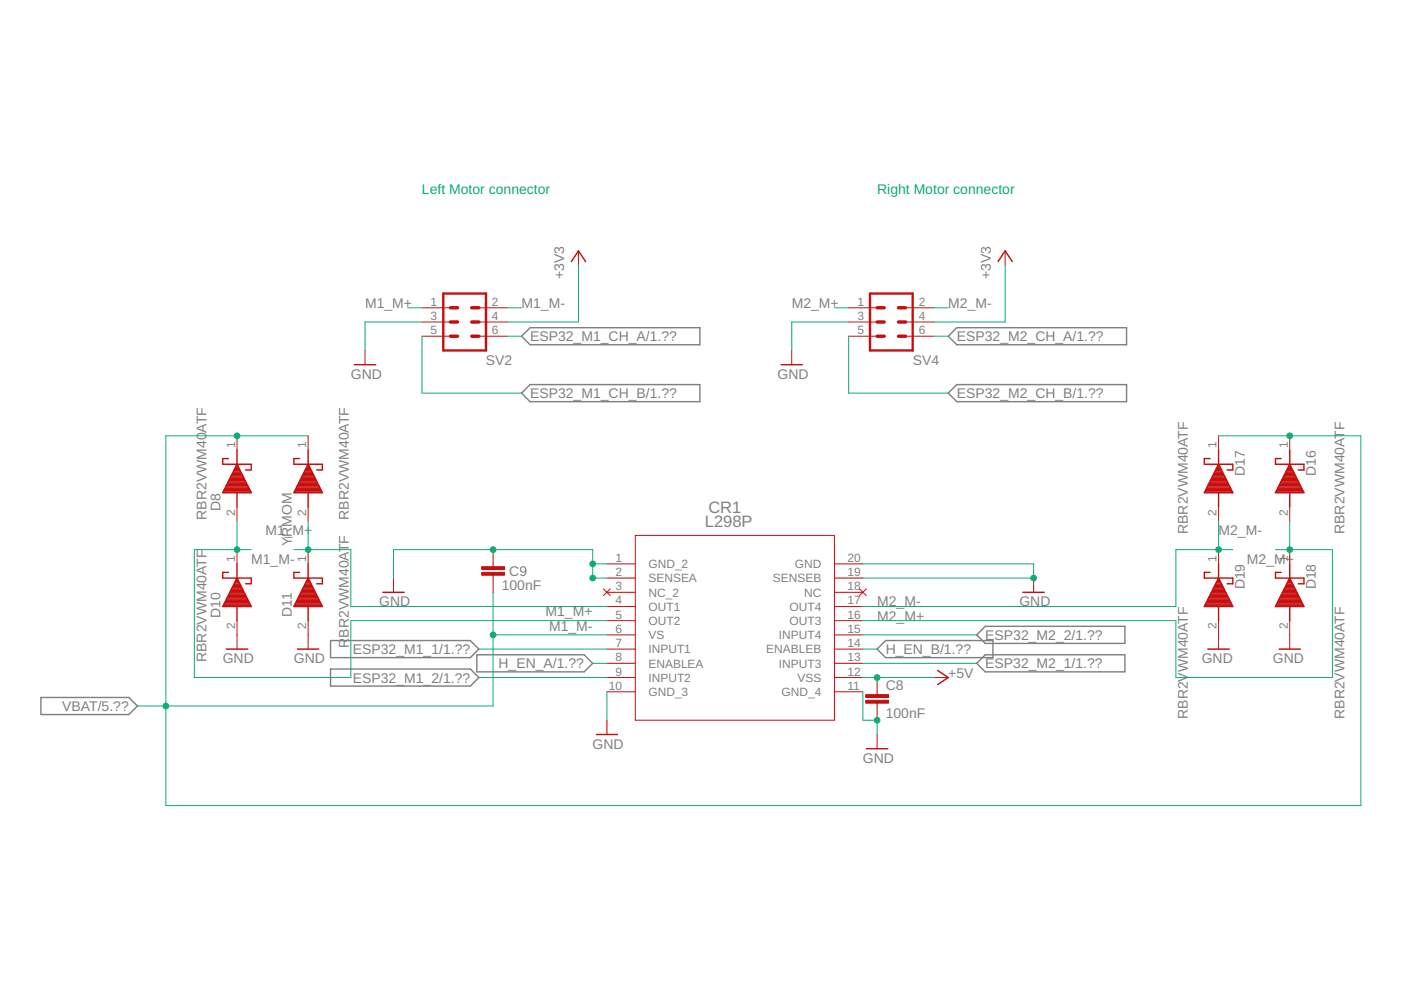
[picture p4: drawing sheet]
<svg xmlns="http://www.w3.org/2000/svg" width="250mm" height="176mm" viewBox="0 0 250 176" stroke-linecap="round" stroke-linejoin="round" font-family="sans-serif">
<path d="M94.6 58.5h30.3v3.1h-30.3l-1.5-1.6zM93.1 70.2l1.5-1.5h30.3v3h-30.3zM169.3 60l1.5-1.5h30.3v3.1h-30.3zM169.3 70.2l1.5-1.5h30.3v3h-30.3zM59 114.4h25l1.5 1.5-1.5 1.5h-25zM59 119.4h25l1.5 1.6-1.5 1.5h-25zM85.1 116.9h19.2l1.5 1.5-1.5 1.6h-19.2zM156.6 115.9l1.5-1.5h19.2v3h-19.2zM174.4 113.3l1.5-1.5h24.9v3.1h-24.9zM174.4 118.4l1.5-1.5h24.9v3.1h-24.9zM7.3 124.5h15.7l1.5 1.5-1.5 1.6h-15.7z" fill="none" stroke="#808080" stroke-width=".25"/>
<g fill="none" stroke="#c90d0c" stroke-width=".18">
<path d="M75.3 54.9h5.1M75.3 57.5h5.1M85.5 54.9h5.1M85.5 57.5h5.1M103.3 44.8v2.5M151.5 54.9h5.1M151.5 57.5h5.1M161.7 54.9h5.1M161.7 57.5h5.1M179.5 44.8v2.5M42.3 77.8v2.5M55 77.8v2.5"/>
<path d="M65.2 62.6v2.5M75.3 60h5.1M85.5 60h5.1M141.4 62.6v2.5M151.5 60h5.1M161.7 60h5.1M217.6 77.8v2.5M230.3 77.8v2.5M42.3 90.5v2.5M42.3 98.1v2.6M55 90.5v2.5M55 98.1v2.6"/>
<path d="M88 98.1v3.1M113.4 95.6h35.6v33h-35.6zM217.6 90.5v2.5M217.6 98.1v2.6M230.3 90.5v2.5M230.3 98.1v2.6M42.3 110.8v5.1M55 110.8v5.1M70.3 103.2v2.5M88 102.7v3M107.7 105.1l1.2 1.2M108.4 118.4h5"/>
<path d="M108.4 115.9h5M108.4 100.7h5M108.4 113.3h5M108.4 105.7h5M108.4 108.3h5M108.4 110.8h5M108.4 103.2h5M108.9 105.1l-1.2 1.2M149 118.4h5.1M149 115.9h5.1M149 100.7h5.1M149 113.3h5.1"/>
<path d="M149 105.7h5.1M149 108.3h5.1M149 110.8h5.1M149 103.2h5.1M153.4 105.1l1.3 1.2M154.7 105.1l-1.3 1.2M184.5 103.2v2.5M217.6 110.8v5.1M230.3 110.8v5.1M108.4 123.5h5M108.4 121h5M108.4 128.6v2.5"/>
<path d="M149 123.5h5.1M149 121h5.1M156.6 121v3M156.6 125.5v3.1M156.6 131.1v2.6M166.8 121h2.5"/>
</g>
<g fill="#c90d0c" stroke="#c90d0c" stroke-width=".18">
<path d="M154.6 125h4v.5h-4z"/>
<path d="M154.6 124h4v.5h-4z"/>
<path d="M86 101.2h4.1v.5h-4.1z"/>
<path d="M86 102.2h4.1v.5h-4.1z"/>
</g>
<g fill="none" stroke="#c90d0c" stroke-width=".25">
<path d="M102 46.7l1.3-1.9 1.2 1.9M178.2 46.7l1.3-1.9 1.2 1.9M63.3 65.1h3.8M139.4 65.1h3.9M39.8 87.8h5M39.9 87.6h4.8M40 87.4h4.6M40.2 87.2h4.2M40.3 87h4M40.4 86.7h3.8M40.5 86.5h3.6M40.6 86.3h3.4"/>
<path d="M40.7 86.1h3.2M40.8 81.9h-1v1h5.1v1h-1.1M40.8 85.8h3M40.9 85.6h2.8M41.1 85.4h2.5M41.2 85.2h2.3M41.3 84.9h2M41.4 84.7h1.8M41.5 84.5h1.6M41.6 84.3h1.4M41.7 84.1h1.2M41.8 83.8h1"/>
<path d="M42 83.6h.7M42.1 83.4h.5M42.2 83.2h.3M42.3 83h.1M42.3 80.3v2.6M42.3 88v2.5M42.3 82.9l2.6 5.1h-5.1zM52.5 87.8h5M52.6 87.6h4.8M52.7 87.4h4.6M52.9 87.2h4.2M53 87h4"/>
<path d="M53.1 86.7h3.8M53.2 86.5h3.6M53.3 86.3h3.4M53.4 86.1h3.2M53.5 81.9h-1v1h5.1v1h-1.1M53.5 85.8h3M53.6 85.6h2.8M53.8 85.4h2.5M53.9 85.2h2.3M54 84.9h2M54.1 84.7h1.8M54.2 84.5h1.6"/>
<path d="M54.3 84.3h1.4M54.4 84.1h1.2M54.5 83.8h1M54.7 83.6h.7M54.8 83.4h.5M54.9 83.2h.3M55 83h.1M55 82.9l2.6 5.1h-5.1zM55 80.3v2.6M55 88v2.5M215.1 87.8h4.9M215.2 87.6h4.7"/>
<path d="M215.3 87.4h4.5M215.4 87.2h4.3M215.5 87h4.1M215.6 86.7h3.9M215.7 86.5h3.7M215.9 86.3h3.3M216 86.1h3.1M216 81.9h-1v1h5.1v1h-1M216.1 85.8h2.9M216.2 85.6h2.7M216.3 85.4h2.5M216.4 85.2h2.3"/>
<path d="M216.5 84.9h2.1M216.6 84.7h1.9M216.7 84.5h1.7M216.9 84.3h1.3M217 84.1h1.1M217.1 83.8h.9M217.2 83.6h.7M217.3 83.4h.5M217.4 83.2h.3M217.5 83h.1M217.6 82.9l2.5 5.1h-5.1zM217.6 80.3v2.6"/>
<path d="M217.6 88v2.5M227.8 87.8h4.9M227.9 87.6h4.7M228 87.4h4.5M228.1 87.2h4.3M228.2 87h4.1M228.3 86.7h3.9M228.4 86.5h3.7M228.5 86.3h3.4M228.7 86.1h3.1M228.7 81.9h-1v1h5.1v1h-1M228.8 85.8h2.9"/>
<path d="M228.9 85.6h2.7M229 85.4h2.5M229.1 85.2h2.3M229.2 84.9h2.1M229.3 84.7h1.9M229.4 84.5h1.7M229.6 84.3h1.3M229.7 84.1h1.1M229.8 83.8h.9M229.9 83.6h.7M230 83.4h.5M230.1 83.2h.3"/>
<path d="M230.2 83h.1M230.3 82.9l2.5 5.1h-5.1zM230.3 80.3v2.6M230.3 88v2.5M39.9 108.1h4.8M40 107.8h4.6M40.1 107.6h4.4M40.2 107.4h4.2M40.3 107.2h4M40.4 115.9h3.8M40.4 107h3.8M40.6 106.7h3.5"/>
<path d="M40.7 106.5h3.3M40.8 106.3h3.1M40.8 102.2h-1v1h5.1v1h-1.1M40.9 106.1h2.8M41 105.8h2.6M41.1 105.6h2.4M41.2 105.4h2.2M41.3 105.2h2M41.4 104.9h1.8M41.6 104.7h1.5M41.7 104.5h1.3M41.8 104.3h1"/>
<path d="M41.9 104.1h.8M42 103.8h.6M42.1 103.6h.4M42.2 103.4h.2M42.3 100.7v2.5M42.3 108.3v2.5M42.3 103.2l2.6 5.1h-5.1zM52.6 108.1h4.8M52.7 107.8h4.6M52.8 107.6h4.4M52.9 107.4h4.2M53 107.2h4"/>
<path d="M53.1 115.9h3.8M53.1 107h3.8M53.3 106.7h3.5M53.4 106.5h3.3M53.5 106.3h3.1M53.5 102.2h-1v1h5.1v1h-1.1M53.6 106.1h2.8M53.7 105.8h2.6M53.8 105.6h2.4M53.9 105.4h2.2M54 105.2h2M54.1 104.9h1.8"/>
<path d="M54.3 104.7h1.5M54.4 104.5h1.3M54.5 104.3h1M54.6 104.1h.8M54.7 103.8h.6M54.8 103.6h.4M54.9 103.4h.2M55 100.7v2.5M55 108.3v2.5M55 103.2l2.6 5.1h-5.1zM68.3 105.7h3.9M167.4 119.7l1.9 1.3-1.9 1.2"/>
<path d="M182.6 105.7h3.8M215.1 108.1h4.9M215.2 107.8h4.7M215.3 107.6h4.5M215.5 107.4h4.1M215.6 107.2h3.9M215.6 115.9h3.9M215.7 107h3.7M215.8 106.7h3.5M215.9 106.5h3.3M216 106.3h3.1M216 102.2h-1v1h5.1v1h-1"/>
<path d="M216.1 106.1h2.9M216.2 105.8h2.7M216.3 105.6h2.5M216.5 105.4h2.2M216.6 105.2h1.9M216.7 104.9h1.7M216.8 104.7h1.5M216.9 104.5h1.3M217 104.3h1.1M217.1 104.1h.9M217.2 103.8h.7M217.3 103.6h.5"/>
<path d="M217.4 103.4h.2M217.6 103.2l2.5 5.1h-5.1zM217.6 100.7v2.5M217.6 108.3v2.5M227.8 108.1h4.9M227.9 107.8h4.7M228 107.6h4.5M228.2 107.4h4.1M228.3 107.2h3.9M228.3 115.9h3.9M228.4 107h3.7M228.5 106.7h3.5"/>
<path d="M228.6 106.5h3.3M228.7 106.3h3.1M228.7 102.2h-1v1h5.1v1h-1M228.8 106.1h2.9M228.9 105.8h2.7M229 105.6h2.5M229.2 105.4h2.1M229.3 105.2h1.9M229.4 104.9h1.7M229.5 104.7h1.5M229.6 104.5h1.3M229.7 104.3h1.1"/>
<path d="M229.8 104.1h.9M229.9 103.8h.7M230 103.6h.4M230.1 103.4h.2M230.3 103.2l2.5 5.1h-5.1zM230.3 100.7v2.5M230.3 108.3v2.5M106.4 131.1h3.8M154.7 133.7h3.8"/>
</g>
<path d="M79.1 52.4h7.7v10.2h-7.7zM155.3 52.4h7.6v10.2h-7.6z" fill="none" stroke="#c90d0c" stroke-width=".42"/>
<path d="M80.4 57.5h1.3M80.4 54.9h1.3M84.2 57.5h1.3M84.2 54.9h1.3M156.6 57.5h1.3M156.6 54.9h1.3M160.4 57.5h1.3M160.4 54.9h1.3M80.4 60h1.3M84.2 60h1.3M156.6 60h1.3M160.4 60h1.3" fill="none" stroke="#c90d0c" stroke-width=".61"/>
<g fill="none" stroke="#0dab76" stroke-width=".18">
<path d="M72.8 54.9h2.5M75.3 57.5h-10.1v5.1M90.6 54.9h2.5M103.3 47.3v10.2h-12.7M149 54.9h2.5M151.5 57.5h-10.1v5.1M166.8 54.9h2.5M179.5 47.3v10.2h-12.7M55 77.8h-25.4v66h213.4v-66h-25.4M75.3 60v10.2h17.8M90.6 60h2.5M151.5 60v10.2h17.8"/>
<path d="M166.8 60h2.5M42.3 93v5.1M44.9 98.1h-10.2v22.9h27.9v-10.2h45.8M52.5 98.1h10.1v10.2h45.8M55 93v5.1M217.6 93v5.1M220.1 98.1h-10.2v10.2h-55.8M227.7 98.1h10.2v22.9h-28v-10.2h-55.8M230.3 93v5.1M70.3 103.2v-5.1h35.5v5.1h2.6M85.5 115.9h22.9M88 113.3h20.4"/>
<path d="M88 105.7v20.3h-63.5M105.8 118.4h2.6M105.8 100.7h2.6M154.1 115.9h2.5M154.1 113.3h20.3M154.1 118.4h20.3M154.1 100.7h30.4v2.5h-30.4M85.5 121h22.9M108.4 123.5v5.1M154.1 121h12.7M154.1 123.5v5.1h2.5v2.5"/>
</g>
<g fill="#0dab76" stroke="#0dab76" stroke-width=".18">
<circle cx="156.6" cy="128.6" r=".51"/>
<circle cx="184.5" cy="103.2" r=".51"/>
<circle cx="105.8" cy="103.2" r=".51"/>
<circle cx="88" cy="98.1" r=".51"/>
<circle cx="105.8" cy="100.7" r=".51"/>
<circle cx="29.6" cy="126" r=".51"/>
<circle cx="88" cy="113.3" r=".51"/>
<circle cx="42.3" cy="77.8" r=".51"/>
<circle cx="230.3" cy="77.8" r=".51"/>
<circle cx="55" cy="98.1" r=".51"/>
<circle cx="42.3" cy="98.1" r=".51"/>
<circle cx="230.3" cy="98.1" r=".51"/>
<circle cx="217.6" cy="98.1" r=".51"/>
<circle cx="156.6" cy="121" r=".51"/>
</g>
<g font-size="2.9" fill="#808080">
<text x="125.8" y="94.1">L298P</text>
<text x="126.5" y="91.5">CR1</text>
</g>
<g font-size="2.5" fill="#0dab76">
<text x="75.3" y="34.6">Left Motor connector</text>
<text x="156.6" y="34.6">Right Motor connector</text>
</g>
<g font-size="2.5" fill="#808080">
<text x="100.7" y="49.9" transform="rotate(-90 100.7 49.9)">+3V3</text>
<text x="176.9" y="49.9" transform="rotate(-90 176.9 49.9)">+3V3</text>
<text x="65.2" y="55">M1_M+</text>
<text x="93.1" y="55">M1_M-</text>
<text x="141.4" y="55">M2_M+</text>
<text x="169.3" y="55">M2_M-</text>
<text x="86.8" y="65.1">SV2</text>
<text x="94.6" y="60.9">ESP32_M1_CH_A/1.??</text>
<text x="162.9" y="65.1">SV4</text>
<text x="170.8" y="60.9">ESP32_M2_CH_A/1.??</text>
<text x="62.6" y="67.7">GND</text>
<text x="94.6" y="71.1">ESP32_M1_CH_B/1.??</text>
<text x="138.8" y="67.7">GND</text>
<text x="170.8" y="71.1">ESP32_M2_CH_B/1.??</text>
<text x="36.9" y="77.3" transform="rotate(-90 36.9 77.3)">ATF</text>
<text x="222.2" y="84.9" transform="rotate(-90 222.2 84.9)">D17</text>
<text x="234.9" y="84.9" transform="rotate(-90 234.9 84.9)">D16</text>
<text x="36.9" y="92.8" transform="rotate(-90 36.9 92.8)">RBR2VWM40</text>
<text x="39.4" y="91.2" transform="rotate(-90 39.4 91.2)">D8</text>
<text x="47.4" y="95.6">M1_M+</text>
<text x="62.2" y="92.8" transform="rotate(-90 62.2 92.8)">RBR2VWM40ATF</text>
<text x="212.1" y="95.3" transform="rotate(-90 212.1 95.3)">RBR2VWM40ATF</text>
<text x="217.5" y="95.6">M2_M-</text>
<text x="240" y="95.3" transform="rotate(-90 240 95.3)">RBR2VWM40ATF</text>
<text x="44.9" y="100.7">M1_M-</text>
<text x="52.1" y="97.5" transform="rotate(-90 52.1 97.5)">YRMOM</text>
<text x="222.6" y="100.7">M2_M+</text>
<text x="89.6" y="105.4">100nF</text>
<text x="90.9" y="102.8">C9</text>
<text x="222.2" y="105.2" transform="rotate(-90 222.2 105.2)">D19</text>
<text x="234.9" y="105.2" transform="rotate(-90 234.9 105.2)">D18</text>
<text x="39.4" y="110.3" transform="rotate(-90 39.4 110.3)">D10</text>
<text x="52.1" y="110.1" transform="rotate(-90 52.1 110.1)">D11</text>
<text x="62.2" y="113.8" transform="rotate(-90 62.2 113.8)">BR2VWM40ATF</text>
<text x="67.7" y="108.3">GND</text>
<text x="97.4" y="110.1">M1_M+</text>
<text x="98" y="112.6">M1_M-</text>
<text x="156.6" y="110.8">M2_M+</text>
<text x="156.6" y="108.3">M2_M-</text>
<text x="182" y="108.3">GND</text>
<text x="36.9" y="118.2" transform="rotate(-90 36.9 118.2)">RBR2VWM40ATF</text>
<text x="39.8" y="118.4">GND</text>
<text x="52.5" y="118.4">GND</text>
<text x="62.2" y="115.6" transform="rotate(-90 62.2 115.6)">R</text>
<text x="63" y="116.8">ESP32_M1_1/1.??</text>
<text x="89" y="119.3">H_EN_A/1.??</text>
<text x="158.1" y="116.8">H_EN_B/1.??</text>
<text x="175.9" y="114.2">ESP32_M2_2/1.??</text>
<text x="175.9" y="119.3">ESP32_M2_1/1.??</text>
<text x="214.5" y="118.4">GND</text>
<text x="227.2" y="118.4">GND</text>
<text x="63" y="121.9">ESP32_M1_2/1.??</text>
<text x="158.1" y="123.1">C8</text>
<text x="169.3" y="121">+5V</text>
<text x="11.1" y="126.9">VBAT/5.??</text>
<text x="158.1" y="128.2">100nF</text>
<text x="212.1" y="128.3" transform="rotate(-90 212.1 128.3)">RBR2VWM40ATF</text>
<text x="240" y="128.3" transform="rotate(-90 240 128.3)">RBR2VWM40ATF</text>
<text x="105.8" y="133.7">GND</text>
<text x="154.1" y="136.2">GND</text>
</g>
<g font-size="2.1" fill="#808080">
<text x="76.9" y="54.6">1</text>
<text x="76.9" y="57.1">3</text>
<text x="76.9" y="59.7">5</text>
<text x="87.8" y="54.6">2</text>
<text x="87.8" y="57.1">4</text>
<text x="87.8" y="59.7">6</text>
<text x="153.1" y="54.6">1</text>
<text x="153.1" y="57.1">3</text>
<text x="153.1" y="59.7">5</text>
<text x="164" y="54.6">2</text>
<text x="164" y="57.1">4</text>
<text x="164" y="59.7">6</text>
<text x="42" y="80" transform="rotate(-90 42 80)">1</text>
<text x="54.7" y="80" transform="rotate(-90 54.7 80)">1</text>
<text x="217.2" y="80" transform="rotate(-90 217.2 80)">1</text>
<text x="229.9" y="80" transform="rotate(-90 229.9 80)">1</text>
<text x="42" y="92" transform="rotate(-90 42 92)">2</text>
<text x="54.7" y="92" transform="rotate(-90 54.7 92)">2</text>
<text x="217.2" y="92" transform="rotate(-90 217.2 92)">2</text>
<text x="229.9" y="92" transform="rotate(-90 229.9 92)">2</text>
<text x="42" y="100.3" transform="rotate(-90 42 100.3)">1</text>
<text x="54.7" y="100.3" transform="rotate(-90 54.7 100.3)">1</text>
<text x="109.9" y="100.3">1</text>
<text x="115.8" y="101.4">GND_2</text>
<text x="141.9" y="101.4">GND</text>
<text x="151.3" y="100.3">20</text>
<text x="217.2" y="100.3" transform="rotate(-90 217.2 100.3)">1</text>
<text x="229.9" y="100.3" transform="rotate(-90 229.9 100.3)">1</text>
<text x="109.9" y="105.4">3</text>
<text x="109.9" y="107.9">4</text>
<text x="109.9" y="102.8">2</text>
<text x="115.8" y="106.5">NC_2</text>
<text x="115.8" y="104">SENSEA</text>
<text x="138" y="104">SENSEB</text>
<text x="143.5" y="106.5">NC</text>
<text x="151.3" y="105.4">18</text>
<text x="151.3" y="107.9">17</text>
<text x="151.3" y="102.8">19</text>
<text x="42" y="112.4" transform="rotate(-90 42 112.4)">2</text>
<text x="54.7" y="112.4" transform="rotate(-90 54.7 112.4)">2</text>
<text x="109.9" y="110.5">5</text>
<text x="109.9" y="113">6</text>
<text x="115.8" y="109">OUT1</text>
<text x="115.8" y="111.6">OUT2</text>
<text x="140.9" y="111.6">OUT3</text>
<text x="140.9" y="109">OUT4</text>
<text x="151.3" y="113">15</text>
<text x="151.3" y="110.5">16</text>
<text x="217.2" y="112.4" transform="rotate(-90 217.2 112.4)">2</text>
<text x="229.9" y="112.4" transform="rotate(-90 229.9 112.4)">2</text>
<text x="109.9" y="118.1">8</text>
<text x="109.9" y="115.5">7</text>
<text x="115.8" y="119.2">ENABLEA</text>
<text x="115.8" y="116.7">INPUT1</text>
<text x="115.8" y="114.1">VS</text>
<text x="136.8" y="116.7">ENABLEB</text>
<text x="139" y="119.2">INPUT3</text>
<text x="139" y="114.1">INPUT4</text>
<text x="151.3" y="115.5">14</text>
<text x="151.3" y="118.1">13</text>
<text x="108.7" y="123.2">10</text>
<text x="109.9" y="120.6">9</text>
<text x="115.8" y="124.3">GND_3</text>
<text x="115.8" y="121.7">INPUT2</text>
<text x="139.5" y="124.3">GND_4</text>
<text x="142.4" y="121.7">VSS</text>
<text x="151.3" y="123.2">11</text>
<text x="151.3" y="120.6">12</text>
</g>
</svg>
